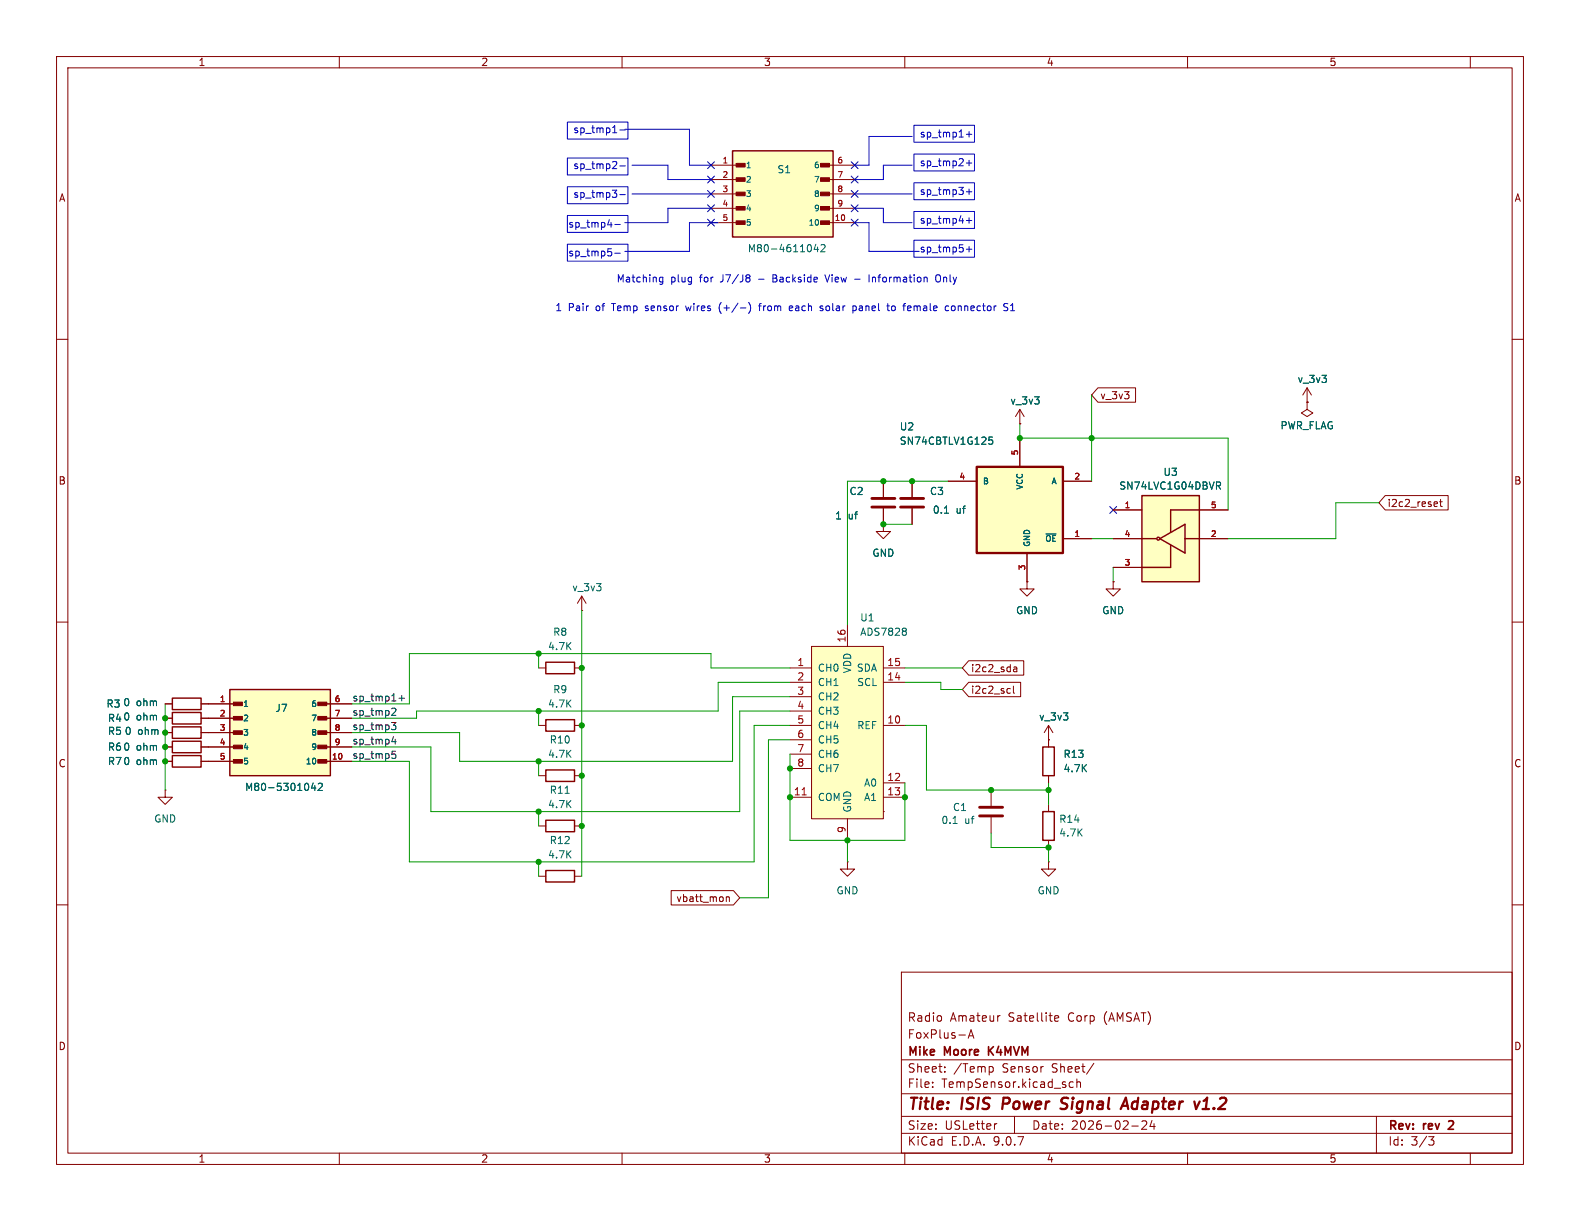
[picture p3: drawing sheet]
<svg xmlns="http://www.w3.org/2000/svg" width="279mm" height="216mm" viewBox="0 0 279 216" stroke-linecap="round" stroke-linejoin="round" font-family="sans-serif">
<g fill="none" stroke="#840000" stroke-width=".18">
<path d="M10 10h259.4v195.9h-259.4zM12 12h255.4v191.9h-255.4zM60 10v2M110 10v2M160 10v2M210 10v2M260 10v2M10 60h2M231.1 71.1h.1M231.1 68.6l-.7 1.3M231.1 68.6l.8 1.3M231.1 68.6v2.5"/>
<path d="M267.4 60h2M156.2 92.7v1.3h1.3l-1.3 1.3-1.3-1.3h1.3M156.2 92.7h.1M156.2 85.1v2.8M156.2 89.9v2.8M10 110h2M196.8 102.9v1.2h1.3l-1.3 1.3-1.2-1.3h1.2M196.8 102.9h.1M267.4 110h2M29.2 129.5h1.3M29.2 132.1h1.3M29.2 127h1.3"/>
<path d="M35.6 129.5h1.2M35.6 132.1h1.2M35.6 127h1.2M95.2 137.2h1.3M95.2 128.3h1.3M101.6 137.2h1.3M101.6 128.3h1.3M185.4 130.8h.1M185.4 128.3l-.7 1.2M185.4 128.3l.8 1.2M185.4 128.3v3.8M185.4 137.2v1.2"/>
<path d="M10 160h2M159.4 171.9h108v32h-108zM176.9 179.6l-.3 .1M267.4 160h2M159.4 197.4h108M159.4 193.4h108M159.4 187.4h108M164.9 192.1v.2M164.9 191.4v.1M167.1 189.4v.2M167.1 188.7v.1M171.2 183.6l.5-1.5 .5 1.5"/>
<path d="M171.4 183.2h.7M175.1 188.6l.4 .1 .1 .2v.5l-.5 .2M176.3 198.7l-.3 .1M179.4 197.4v3M186.5 180.1l.7-.2-.1-.2-.4-.1-.2 .2 .1 .7h.5M189.8 191.4l-.4-.1-.3 .3v.4l.1 .2h.6M190.4 191.4l.2-.1 .4 .1 .1 .9M190.4 190.8v1.5M193.4 188l-1.3 1.9M200.1 199.1h1.2M202.7 198.3v.5l-.8 .9h.9M203.7 198.1l-.3 1.1h.9"/>
<path d="M204.1 198.7v1M243.4 197.4v6.5M60 203.9v2M110 203.9v2M159.4 200.4h108M160 203.9v2M210 203.9v2M252.6 201h1l-.5 .6 .4 .1 .1 .5-.3 .3h-.4M260 203.9v2"/>
</g>
<path d="M174.8 185.1v1.5M175.7 185.1l-.9 .8M256.2 198.2v.1M257 198.8l-.9 .9h.9" fill="none" stroke="#840000" stroke-width=".3"/>
<path d="M177.5 194.1l-.3 2M188.6 195.9a.85 .85 0 0 1-1.1 .1M188.6 194.1l-.7 .1a.46 .46 0 0 0-.2 .5 .46 .46 0 0 0 .3 .4l.6 .1M198.2 196.1l.9-2 .4 2M198.4 195.5h1M212.7 196.1h1.1M212.8 194.7l.7-.6-.3 2" fill="none" stroke="#840000" stroke-width=".4"/>
<path d="M30.5 128.5h5.1v2.1h-5.1zM30.5 131.1h5.1v2h-5.1zM30.5 126h5.1v2h-5.1zM96.5 136.1h5.1v2.1h-5.1zM96.5 127.3h5.1v2h-5.1zM184.4 132.1h2v5.1h-2z" fill="none" stroke="#840000" stroke-width=".25"/>
<path d="M154.2 88.1h4M154.2 89.7h4" fill="none" stroke="#840000" stroke-width=".51"/>
<path d="M201.9 87.6h10.2v15.3h-10.2z" fill="#ffffc2"/>
<g fill="none" stroke="#840000" stroke-width=".25">
<path d="M201.9 87.6h10.2v15.3h-10.2zM201.9 95.3h2.6M205.1 95.3l4.4-2.6v5.1zM207 96.4v3.9h-5.1M209.5 95.3h2.6M212.1 90.2h-5.1v3.9"/>
<circle cx="204.8" cy="95.2" r=".25"/>
</g>
<g fill="none" stroke="#840000" stroke-width=".18">
<path d="M231.1 71.1v1.3l1.1 .6-1.1 .7-1-.7 1-.6M231.1 71.1h.1M196.8 90.2h5.1M196.8 95.3h5.1M212.1 90.2h5.1M212.1 95.3h5.1M196.8 100.3h5.1M29.2 139.7v1.3h1.3l-1.3 1.2-1.3-1.2h1.3M29.2 139.7h.1M149.9 152.4v1.3h1.2l-1.2 1.2-1.3-1.2h1.3M149.9 152.4h.1M185.4 152.4v1.3h1.3l-1.3 1.2-1.3-1.2h1.3"/>
<path d="M185.4 152.4h.1"/>
</g>
<path d="M215.1 85.2h.5l.2 .3-.1 .3-.6 .1M215.4 85.9l.4 .6" fill="none" stroke="#006464" stroke-width=".18"/>
<path d="M143.5 114.3h12.7v30.5h-12.7z" fill="#ffffc2"/>
<g fill="none" stroke="#840000" stroke-width=".18">
<path d="M139.7 118.1h3.8M143.5 114.3h12.7v30.5h-12.7zM149.9 110.5v3.8M156.2 118.1h3.8M139.7 120.7h3.8M139.7 123.2h3.8M139.7 125.7h3.8M139.7 128.3h3.8M139.7 130.8h3.8M139.7 133.4h3.8M139.7 135.9h3.8M156.2 120.7h3.8"/>
<path d="M156.2 128.3h3.8M156.2 138.4h3.8M139.7 141h3.8M149.9 144.8v3.8M156.2 143.5h.1M156.2 141h3.8"/>
</g>
<path d="M141.8 140.6h.8" fill="none" stroke="#a90000" stroke-width=".18"/>
<path d="M160 111.1l.3 .2-.3 .3 .3 .3v.2l-.3 .2" fill="none" stroke="#006464" stroke-width=".18"/>
<path d="M172.7 82.6h15.3v15.2h-15.3z" fill="#ffffc2"/>
<path d="M172.7 82.6h15.3v15.2h-15.3z" fill="none" stroke="#840000" stroke-width=".41"/>
<g fill="none" stroke="#840000" stroke-width=".18">
<path d="M180.3 74.9h.1M180.3 72.4v2.5M180.3 77.5v5.1M180.3 72.4l-.7 1.3M180.3 72.4l.8 1.3M161.3 85.1v2.8M161.3 89.9v2.8M167.6 85.1h5.1M181.6 97.8v5.1M188 85.1h5M188 95.3h5M95.2 118.1h1.3"/>
<path d="M101.6 118.1h1.3M102.9 108h.1M102.9 105.4l-.8 1.3M102.9 105.4l.7 1.3M102.9 105.4v2.6M181.6 102.9v1.2h1.3l-1.3 1.3-1.3-1.3h1.3M181.6 102.9h.1M95.2 154.9h1.3M95.2 146.1h1.3M101.6 154.9h1.3M101.6 146.1h1.3M185.4 142.2v1.3"/>
<path d="M185.4 148.6v1.3"/>
</g>
<path d="M174.9 77.3h.6M174.9 77.8h.4l.3 .2-.2 .5h-.5M167 90.7h.7M185 94.4h1.7M99.9 140.3h.8" fill="none" stroke="#006464" stroke-width=".18"/>
<path d="M96.5 117.1h5.1v2h-5.1zM96.5 153.9h5.1v2.1h-5.1zM96.5 145h5.1v2.1h-5.1zM184.4 143.5h2v5.1h-2z" fill="none" stroke="#840000" stroke-width=".25"/>
<path d="M159.3 88.1h4M159.3 89.7h4" fill="none" stroke="#840000" stroke-width=".51"/>
<path d="M40.6 121.9h17.8v15.3h-17.8z" fill="#ffffc2"/>
<path d="M30.5 133.6h5.1v2h-5.1zM30.5 123.4h5.1v2.1h-5.1zM40.6 121.9h17.8v15.3h-17.8z" fill="none" stroke="#840000" stroke-width=".25"/>
<g fill="#840000" stroke="#840000" stroke-width=".18">
<path d="M41.3 124.1h1.6v.7h-1.6z"/>
<path d="M41.3 126.7h1.6v.6h-1.6z"/>
<path d="M41.3 129.2h1.6v.7h-1.6z"/>
<path d="M41.3 131.8h1.6v.6h-1.6z"/>
<path d="M41.3 134.3h1.6v.6h-1.6z"/>
<path d="M56.2 124.1h1.6v.7h-1.6z"/>
<path d="M56.2 126.7h1.6v.6h-1.6z"/>
<path d="M56.2 129.2h1.6v.7h-1.6z"/>
<path d="M56.2 131.8h1.6v.6h-1.6z"/>
<path d="M56.2 134.3h1.6v.6h-1.6z"/>
</g>
<g fill="none" stroke="#840000" stroke-width=".18">
<path d="M29.2 124.5h1.3M29.2 134.6h1.3M35.6 124.5h6.3M35.6 134.6h6.3M36.8 127h5.1M36.8 129.5h5.1M36.8 132.1h5.1M57.1 124.5h5.1M57.1 127h5.1M57.1 129.5h5.1M57.1 132.1h5.1M57.1 134.6h5.1"/>
<path d="M175.3 139.7v2.8M175.3 144.5v2.8"/>
</g>
<path d="M55.4 138.4l-.3 .9h.8M55.7 138.9v.9M56.3 138.6l.5-.1 .2 .4-.8 .9h.8M168.5 145.6h.8" fill="none" stroke="#006464" stroke-width=".18"/>
<path d="M173.2 142.7h4.1M173.2 144.3h4.1" fill="none" stroke="#840000" stroke-width=".51"/>
<path d="M129.5 26.7h17.8v15.2h-17.8z" fill="#ffffc2"/>
<path d="M129.5 26.7h17.8v15.2h-17.8z" fill="none" stroke="#840000" stroke-width=".25"/>
<g fill="#840000" stroke="#840000" stroke-width=".18">
<path d="M130.2 28.9h1.6v.6h-1.6z"/>
<path d="M130.2 31.4h1.6v.7h-1.6z"/>
<path d="M130.2 34h1.6v.6h-1.6z"/>
<path d="M130.2 36.5h1.6v.6h-1.6z"/>
<path d="M130.2 39.1h1.6v.6h-1.6z"/>
<path d="M145.1 28.9h1.6v.6h-1.6z"/>
<path d="M145.1 31.4h1.6v.7h-1.6z"/>
<path d="M145.1 34h1.6v.6h-1.6z"/>
<path d="M145.1 36.5h1.6v.6h-1.6z"/>
<path d="M145.1 39.1h1.6v.6h-1.6z"/>
</g>
<g fill="none" stroke="#840000" stroke-width=".18">
<path d="M125.7 29.2h5.1M125.7 31.8h5.1M125.7 34.3h5.1M125.7 36.8h5.1M125.7 39.4h5.1M146 29.2h5.1M146 31.8h5.1M146 34.3h5.1M146 36.8h5.1M146 39.4h5.1M180.3 74.9h.1M180.3 77.5v5.1"/>
<path d="M194.2 68.6h6.6v2.5h-6.6l-1.2-1.2zM231.1 71.1h.1M156.2 92.7h.1M156.2 85.1v2.8M156.2 89.9v2.8M161.3 85.1v2.8M161.3 89.9v2.8M167.6 85.1h5.1M181.6 97.8v5.1M188 85.1h5M188 95.3h5M196.8 95.3h5.1"/>
<path d="M196.8 90.2h5.1M212.1 95.3h5.1M212.1 90.2h5.1M245 87.6h11.1v2.6h-11.1l-1.2-1.3zM253.8 88.7l.3 .1 .1 .2-.6 .1M254.1 89.5l-.3 .1M254.6 88.7h.4M254.7 88.3v1.1l.3 .2M171.3 116.8h9.7v2.6h-9.7l-1.1-1.3zM179.2 118.6l.2 .2 .4-.1M179.3 118h.5v.8M179.8 118.2l-.4 .1-.2 .2"/>
<path d="M181.6 102.9h.1M196.8 102.9h.1M196.8 100.3h5.1M29.2 124.5h1.3M29.2 127h1.3M29.2 129.5h1.3M29.2 132.1h1.3M29.2 134.6h1.3M35.6 124.5h6.3M35.6 127h6.3M35.6 129.5h6.3M35.6 132.1h6.3"/>
<path d="M35.6 134.6h6.3M57.1 124.5h5.1M57.1 127h5.1M57.1 129.5h5.1M57.1 132.1h5.1M57.1 134.6h5.1M171.3 120.6h9.2v2.6h-9.2l-1.1-1.3zM178.3 121.7l.4 .1M178.7 122.5l-.4 .1M179.2 121.3v1.1l.2 .2M185.4 130.8h.1M185.4 130.8v1.3"/>
<path d="M185.4 137.2v1.2M118.7 157.5h11l1.1 1.3-1.1 1.2h-11zM128.4 158.6v.8M128.4 158.7l.2-.1h.3l.1 .8"/>
</g>
<path d="M144.3 43.2l-.3 .9h.8M144.6 43.7v.8M145.2 43.4l.5-.1 .2 .3-.8 .9h.8M174.9 77.3h.6M174.9 77.8h.4l.3 .2-.2 .5h-.5M167 90.7h.7M185 94.4h1.7M215.1 85.2h.5l.2 .3-.1 .3-.6 .1M215.4 85.9l.4 .6M55.4 138.4l-.3 .9h.8M55.7 138.9v.9M56.3 138.6l.5-.1 .2 .4-.8 .9h.8" fill="none" stroke="#006464" stroke-width=".18"/>
<path d="M69.2 127.8h.8l-.4 .4 .3 .2 .1 .4-.2 .2h-.4M69.3 132.8h.6M69.5 133.3h.3l.2 .3-.1 .4-.4 .1M69.5 125.2l.4 .1 .1 .3-.8 .9h.8M69.6 130.2l-.3 .9h.8M69.9 130.7v.9M70.6 123.5h.9M71 123v.9" fill="none" stroke="#0f0f0f" stroke-width=".18"/>
<g fill="none" stroke="#0000c2" stroke-width=".18">
<path d="M100.3 21.6h10.7v3h-10.7zM100.3 38.1h10.7v3h-10.7zM100.3 33h10.7v3h-10.7zM100.3 27.9h10.7v3h-10.7zM108.7 39.7h1M109.6 23h1M109.6 34.4h1M109.6 29.3h1M110.5 22.9h11.4v6.3h3.8M111.8 29.2h6.3v2.6h7.6M111.8 34.3h13.9M125.7 36.8h-7.6v2.6h-7.6"/>
<path d="M127 39.4h-5.1v5.1h-11.4M151.1 39.4h2.6v5.1h8.9M151.1 36.8h5.1v2.6h5.1M151.1 34.3h10.2M161.3 24.1h-7.6v5.1h-2.6M161.3 29.2h-5.1v2.6h-5.1M161.6 32.3h10.7v3h-10.7zM161.6 27.2h10.7v3h-10.7zM161.6 37.4h10.7v3h-10.7zM161.6 22.2h10.7v3h-10.7zM170.9 33.9h1M170.9 28.8h1"/>
<path d="M170.9 39h1M170.9 23.7h1M171.4 23.3v.9M171.4 28.3v1M171.4 33.4v1M171.4 38.5v1M100.3 43.2h10.7v3h-10.7zM108.7 44.8h1M116.6 49.6l.2 .3 .4-.1M117.2 49v1l-.2 .3-.3-.1M117.2 49.1l-.4-.1-.2 .3M121.2 54.1l.3 .8"/>
<path d="M127.5 53.5a1.46 1.46 0 0 0 0 1.9M130.9 54.5h1M132.4 53.5a1.46 1.46 0 0 1 0 1.9M132.4 48.6l.2 .2-.2 .3 .2 .3v.2l-.2 .3M134.1 54.1h.5M134.6 53.7l-.3 .2v1M136.7 49.2h.4M137.1 48.6h-.4v1.3h.5M139.6 54.5l.6-.1-.1-.2-.3-.1-.2 .2v.6h.5M145.1 54.2h.4M145.1 54.5l.5 .2-.1 .2h-.4M145.9 48.6l.4 1.3"/>
<path d="M150.9 54.1l.4 .1 .1 .1v.5l-.5 .1M151.1 49.4h1M152 54.5v.4M153.7 48.6v1.3M154.3 49v.9M154.5 49l-.2 .1M156.8 54.1h.5M157.2 54.9h.1M158.3 54.2l-.4-.1-.2 .2 .1 .6h.3l.2-.1M160.7 54.1l.3 .1 .1 .2-.6 .1M161 54.9h-.3M161.6 42.5h10.7v3h-10.7z"/>
<path d="M165.5 48.8l.3-.2a.43 .43 0 0 1 .5 .4v.4a.42 .42 0 0 1-.4 .5 .42 .42 0 0 1-.4-.5zM167.6 54.1l.2 .1M167.8 54.9h-.2M168.9 54.3l-.2-.2-.3 .1-.2 .1 .2 .6h.3l.2-.2M170.9 44.1h1M171.4 43.6v1M177.7 53.7h.5M177.7 54.3l.4 .1 .1 .3-.2 .2h-.3M178.7 54.9h.7M178.7 54l.4-.3v1.2"/>
</g>
<g fill="none" stroke="#009600" stroke-width=".18">
<path d="M180.3 74.9v2.6h36.9v12.7M193 69.9v15.2M156.2 92.7h5.1M167.6 85.1h-17.7v25.4M193 95.3h3.8M243.8 88.9h-7.6v6.4h-19M95.2 115.6v2.5M102.9 108v46.9M139.7 118.1h-14v-2.5h-53.3v8.9h-10.2M160 118.1h10.2M196.8 100.3v2.6M29.2 124.5v15.2"/>
<path d="M95.2 125.7v2.6M95.2 134.6v2.6M139.7 125.7h-8.9v17.8h-54.6v-11.4h-14M139.7 120.7h-12.7v5h-53.3v1.3h-11.5M139.7 133.4v15.2h20.3v-10.2M139.7 128.3h-6.4v24.1h-60.9v-17.8h-10.2M139.7 123.2h-10.2v11.4h-48.2v-5.1h-19.1M139.7 130.8h-3.8v28h-5.1M160 128.3h3.8v11.4h21.6M160 120.7h6.4v1.2h3.8M185.4 138.4v3.8M95.2 143.5v2.6"/>
<path d="M95.2 152.4v2.5M149.9 148.6v3.8M175.3 147.3v2.6h10.1v2.5"/>
</g>
<g fill="none" stroke="#000084" stroke-width=".18">
<path d="M125.1 38.8l1.2 1.2M125.1 28.6l1.2 1.2M125.1 33.7l1.2 1.2M125.1 31.1l1.2 1.3M125.1 36.2l1.2 1.2M126.3 38.8l-1.2 1.2M126.3 28.6l-1.2 1.2M126.3 33.7l-1.2 1.2M126.3 31.1l-1.2 1.3M126.3 36.2l-1.2 1.2M150.5 38.8l1.2 1.2M150.5 31.1l1.2 1.3"/>
<path d="M150.5 33.7l1.2 1.2M150.5 28.6l1.2 1.2M150.5 36.2l1.2 1.2M151.7 38.8l-1.2 1.2M151.7 31.1l-1.2 1.3M151.7 33.7l-1.2 1.2M151.7 28.6l-1.2 1.2M151.7 36.2l-1.2 1.2M196.2 89.6l1.3 1.2M197.5 89.6l-1.3 1.2"/>
</g>
<g fill="#009600" stroke="#009600" stroke-width=".18">
<circle cx="102.9" cy="146.1" r=".46"/>
<circle cx="95.2" cy="115.6" r=".46"/>
<circle cx="95.2" cy="125.7" r=".46"/>
<circle cx="102.9" cy="128.3" r=".46"/>
<circle cx="102.9" cy="137.2" r=".46"/>
<circle cx="139.7" cy="141" r=".46"/>
<circle cx="102.9" cy="118.1" r=".46"/>
<circle cx="139.7" cy="135.9" r=".46"/>
<circle cx="29.2" cy="129.5" r=".46"/>
<circle cx="29.2" cy="127" r=".46"/>
<circle cx="95.2" cy="143.5" r=".46"/>
<circle cx="95.2" cy="152.4" r=".46"/>
<circle cx="95.2" cy="134.6" r=".46"/>
<circle cx="29.2" cy="132.1" r=".46"/>
<circle cx="29.2" cy="134.6" r=".46"/>
<circle cx="180.3" cy="77.5" r=".46"/>
<circle cx="161.3" cy="85.1" r=".46"/>
<circle cx="156.2" cy="85.1" r=".46"/>
<circle cx="193" cy="77.5" r=".46"/>
<circle cx="156.2" cy="92.7" r=".46"/>
<circle cx="175.3" cy="139.7" r=".46"/>
<circle cx="160" cy="141" r=".46"/>
<circle cx="149.9" cy="148.6" r=".46"/>
<circle cx="185.4" cy="139.7" r=".46"/>
<circle cx="185.4" cy="149.9" r=".46"/>
</g>
<g font-size="2.8" fill="#840000">
<text x="160.4" y="196.8">Title:</text>
<text x="170.1" y="196.8">ISIS</text>
<text x="178.1" y="196.8">Power</text>
<text x="189.3" y="196.8">Signal</text>
<text x="200.9" y="196.8">Adapter</text>
<text x="214.5" y="196.8">v1.2</text>
</g>
<g font-size="2.1" fill="#840000">
<text x="160.4" y="183.9">FoxPlus-A</text>
<text x="160.4" y="180.9">Radio</text>
<text x="168" y="180.9">Amateur</text>
<text x="178.4" y="180.9">Satellite</text>
<text x="189" y="180.9">Corp</text>
<text x="195.5" y="180.9">(AMSAT)</text>
<text x="160.4" y="189.9">Sheet:</text>
<text x="160.4" y="187.1">Mike</text>
<text x="167.1" y="187.1">Moore</text>
<text x="168.6" y="189.9">/Temp</text>
<text x="175.5" y="187.1">K4MVM</text>
<text x="177.3" y="189.9">Sensor</text>
<text x="186.2" y="189.9">Sheet/</text>
<text x="160.4" y="192.6">File:</text>
<text x="166.5" y="192.6">TempSensor.kicad_sch</text>
<text x="160.4" y="202.8">KiCad</text>
<text x="160.4" y="200">Size:</text>
<text x="167.1" y="200">USLetter</text>
<text x="168.1" y="202.8">E.D.A.</text>
<text x="175.7" y="202.8">9.0.7</text>
<text x="182.4" y="200">Date:</text>
<text x="189.4" y="200">2026-02-24</text>
<text x="245.4" y="200.2">Rev:</text>
<text x="245.4" y="202.8">Id:</text>
<text x="249.5" y="202.8">3/3</text>
<text x="251.8" y="200.2">rev</text>
<text x="256.9" y="200.2">2</text>
</g>
<g font-size="1.8" fill="#840000">
<text x="35" y="11.9">1</text>
<text x="85" y="11.9">2</text>
<text x="135" y="11.9">3</text>
<text x="185" y="11.9">4</text>
<text x="235" y="11.9">5</text>
<text x="10.3" y="35.9">A</text>
<text x="267.7" y="35.9">A</text>
<text x="194.5" y="70.8">v_3v3</text>
<text x="10.3" y="85.9">B</text>
<text x="245.3" y="89.9">i2c2_reset</text>
<text x="267.7" y="85.9">B</text>
<text x="171.6" y="119.1">i2c2_sda</text>
<text x="171.6" y="122.9">i2c2_scl</text>
<text x="10.3" y="135.9">C</text>
<text x="267.7" y="135.9">C</text>
<text x="119.5" y="159.7">vbatt_mon</text>
<text x="10.3" y="185.9">D</text>
<text x="267.7" y="185.9">D</text>
<text x="35" y="205.8">1</text>
<text x="85" y="205.8">2</text>
<text x="135" y="205.8">3</text>
<text x="185" y="205.8">4</text>
<text x="235" y="205.8">5</text>
</g>
<g font-size="1.8" fill="#0000c2">
<text x="101.3" y="23.6">sp_tmp1-</text>
<text x="101.3" y="30">sp_tmp2-</text>
<text x="162.6" y="29.6">sp_tmp2+</text>
<text x="162.6" y="24.5">sp_tmp1+</text>
<text x="101.3" y="35.1">sp_tmp3-</text>
<text x="162.6" y="34.7">sp_tmp3+</text>
<text x="100.4" y="40.5">sp_tmp4-</text>
<text x="162.6" y="39.8">sp_tmp4+</text>
<text x="100.4" y="45.5">sp_tmp5-</text>
<text x="162.6" y="44.8">sp_tmp5+</text>
<text x="108.9" y="50.1">Matching</text>
<text x="118.6" y="50.1">plug</text>
<text x="123.9" y="50.1">for</text>
<text x="127.7" y="50.1">J7/J8</text>
<text x="134.6" y="50.1">-</text>
<text x="137.3" y="50.1">Backside</text>
<text x="146.9" y="50.1">View</text>
<text x="154.9" y="50.1">Information</text>
<text x="167" y="50.1">Only</text>
<text x="98.1" y="55.2">1</text>
<text x="100.5" y="55.2">Pair</text>
<text x="105.5" y="55.2">of</text>
<text x="108.5" y="55.2">Temp</text>
<text x="114.6" y="55.2">sensor</text>
<text x="122" y="55.2">wires</text>
<text x="128" y="55.2">(+/-)</text>
<text x="135.3" y="55.2">from</text>
<text x="140.9" y="55.2">each</text>
<text x="146.5" y="55.2">solar</text>
<text x="152.4" y="55.2">panel</text>
<text x="158.8" y="55.2">to</text>
<text x="161.9" y="55.2">female</text>
<text x="169.4" y="55.2">connector</text>
</g>
<g font-size="1.8" fill="#006464">
<text x="137.4" y="30.8">S1</text>
<text x="132.1" y="44.8">M80-4611042</text>
<text x="178.6" y="71.7">v_3v3</text>
<text x="229.4" y="67.9">v_3v3</text>
<text x="159" y="76.3">U2</text>
<text x="226.3" y="76.1">PWR_FLAG</text>
<text x="159" y="78.8">SN74CBTLV1G125</text>
<text x="150.1" y="87.7">C2</text>
<text x="164.3" y="87.7">C3</text>
<text x="197.8" y="86.8">SN74LVC1G04DBVR</text>
<text x="205.6" y="84.3">U3</text>
<text x="147.6" y="92">1</text>
<text x="150" y="92">uf</text>
<text x="164.9" y="91">0.1</text>
<text x="169.1" y="91">uf</text>
<text x="154.2" y="98.7">GND</text>
<text x="101.1" y="104.7">v_3v3</text>
<text x="97.7" y="112.6">R8</text>
<text x="152" y="112.6">ADS7828</text>
<text x="152" y="110.1">U1</text>
<text x="179.6" y="108.8">GND</text>
<text x="194.8" y="108.8">GND</text>
<text x="96.8" y="115.2">4.7K</text>
<text x="144.5" y="119">CH0</text>
<text x="150.7" y="119.1" transform="rotate(-90 150.7 119.1)">VDD</text>
<text x="151.4" y="119">SDA</text>
<text x="18.7" y="125.3">R3</text>
<text x="21.7" y="125.1">0</text>
<text x="24.1" y="125.1">ohm</text>
<text x="96.8" y="125.3">4.7K</text>
<text x="97.7" y="122.8">R9</text>
<text x="144.5" y="121.5">CH1</text>
<text x="144.5" y="124.1">CH2</text>
<text x="151.5" y="121.5">SCL</text>
<text x="19" y="130.1">R5</text>
<text x="19" y="127.9">R4</text>
<text x="21.7" y="127.6">0</text>
<text x="22" y="130.1">0</text>
<text x="24.1" y="127.6">ohm</text>
<text x="24.3" y="130.1">ohm</text>
<text x="48.6" y="126.1">J7</text>
<text x="97.1" y="131.7">R10</text>
<text x="144.5" y="126.6">CH3</text>
<text x="144.5" y="129.1">CH4</text>
<text x="144.5" y="131.7">CH5</text>
<text x="151.5" y="129.1">REF</text>
<text x="183.7" y="127.6">v_3v3</text>
<text x="19" y="132.9">R6</text>
<text x="19" y="135.5">R7</text>
<text x="21.7" y="132.9">0</text>
<text x="21.7" y="135.5">0</text>
<text x="24.1" y="132.9">ohm</text>
<text x="24.1" y="135.5">ohm</text>
<text x="96.8" y="134.2">4.7K</text>
<text x="144.5" y="134.2">CH6</text>
<text x="144.5" y="136.8">CH7</text>
<text x="188" y="134.2">R13</text>
<text x="188" y="136.8">4.7K</text>
<text x="43.2" y="140.1">M80-5301042</text>
<text x="96.8" y="143.1">4.7K</text>
<text x="97.1" y="140.6">R11</text>
<text x="144.5" y="141.8">COM</text>
<text x="150.7" y="143.8" transform="rotate(-90 150.7 143.8)">GND</text>
<text x="152.7" y="139.3">A0</text>
<text x="152.7" y="141.8">A1</text>
<text x="168.4" y="143.6">C1</text>
<text x="27.2" y="145.6">GND</text>
<text x="97.1" y="149.5">R12</text>
<text x="166.4" y="145.9">0.1</text>
<text x="170.6" y="145.9">uf</text>
<text x="187.2" y="145.7">R14</text>
<text x="187.2" y="148.1">4.7K</text>
<text x="96.8" y="152">4.7K</text>
<text x="147.8" y="158.3">GND</text>
<text x="183.4" y="158.3">GND</text>
</g>
<g font-size="1.8" fill="#a90000">
<text x="149.6" y="113.7" transform="rotate(-90 149.6 113.7)">16</text>
<text x="140.9" y="117.9">1</text>
<text x="156.8" y="117.9">15</text>
<text x="140.9" y="120.4">2</text>
<text x="140.9" y="122.9">3</text>
<text x="140.9" y="125.5">4</text>
<text x="156.8" y="120.4">14</text>
<text x="140.9" y="128">5</text>
<text x="140.9" y="130.6">6</text>
<text x="156.8" y="128">10</text>
<text x="140.9" y="133.1">7</text>
<text x="140.9" y="135.6">8</text>
<text x="140.3" y="140.7">11</text>
<text x="156.8" y="138.2">12</text>
<text x="156.8" y="140.7">13</text>
<text x="149.6" y="147.4" transform="rotate(-90 149.6 147.4)">9</text>
</g>
<g font-size="1.8" fill="#0f0f0f">
<text x="62.2" y="124.1">sp_tmp1+</text>
<text x="62.2" y="131.7">sp_tmp4</text>
<text x="62.2" y="126.7">sp_tmp2</text>
<text x="62.2" y="129.2">sp_tmp3</text>
<text x="62.2" y="134.3">sp_tmp5</text>
</g>
<g font-size="1.4" fill="#a90000">
<text x="127.7" y="29">1</text>
<text x="148" y="29">6</text>
<text x="127.7" y="31.5">2</text>
<text x="127.7" y="34">3</text>
<text x="148" y="31.5">7</text>
<text x="148" y="34">8</text>
<text x="127.7" y="36.6">4</text>
<text x="127.7" y="39.1">5</text>
<text x="147.5" y="39.1">10</text>
<text x="148" y="36.6">9</text>
<text x="180.1" y="80.6" transform="rotate(-90 180.1 80.6)">5</text>
<text x="169.6" y="84.8">4</text>
<text x="189.9" y="84.8">2</text>
<text x="198.8" y="89.9">1</text>
<text x="214" y="89.9">5</text>
<text x="189.9" y="95">1</text>
<text x="198.8" y="95">4</text>
<text x="214" y="95">2</text>
<text x="181.4" y="100.9" transform="rotate(-90 181.4 100.9)">3</text>
<text x="198.8" y="100.1">3</text>
<text x="38.8" y="124.2">1</text>
<text x="59.1" y="124.2">6</text>
<text x="38.8" y="126.7">2</text>
<text x="38.8" y="129.3">3</text>
<text x="38.8" y="131.8">4</text>
<text x="59.1" y="126.7">7</text>
<text x="59.1" y="129.3">8</text>
<text x="59.1" y="131.8">9</text>
<text x="38.8" y="134.4">5</text>
<text x="58.6" y="134.4">10</text>
</g>
<g font-size="1.4" fill="#006464">
<text x="131.8" y="29.9">1</text>
<text x="143.8" y="29.9">6</text>
<text x="131.8" y="32.5">2</text>
<text x="131.8" y="35">3</text>
<text x="143.8" y="32.5">7</text>
<text x="143.8" y="35">8</text>
<text x="131.8" y="37.6">4</text>
<text x="131.8" y="40.1">5</text>
<text x="142.8" y="40.1">10</text>
<text x="143.8" y="37.6">9</text>
<text x="173.7" y="85.8">B</text>
<text x="181.1" y="86.7" transform="rotate(-90 181.1 86.7)">VCC</text>
<text x="185.8" y="85.8">A</text>
<text x="184.7" y="96">~{OE}</text>
<text x="182.3" y="96.8" transform="rotate(-90 182.3 96.8)">GND</text>
<text x="42.9" y="125.2">1</text>
<text x="54.9" y="125.2">6</text>
<text x="42.9" y="127.7">2</text>
<text x="42.9" y="130.3">3</text>
<text x="54.9" y="127.7">7</text>
<text x="54.9" y="130.3">8</text>
<text x="42.9" y="132.8">4</text>
<text x="42.9" y="135.4">5</text>
<text x="53.9" y="135.4">10</text>
<text x="54.9" y="132.8">9</text>
</g>
</svg>
